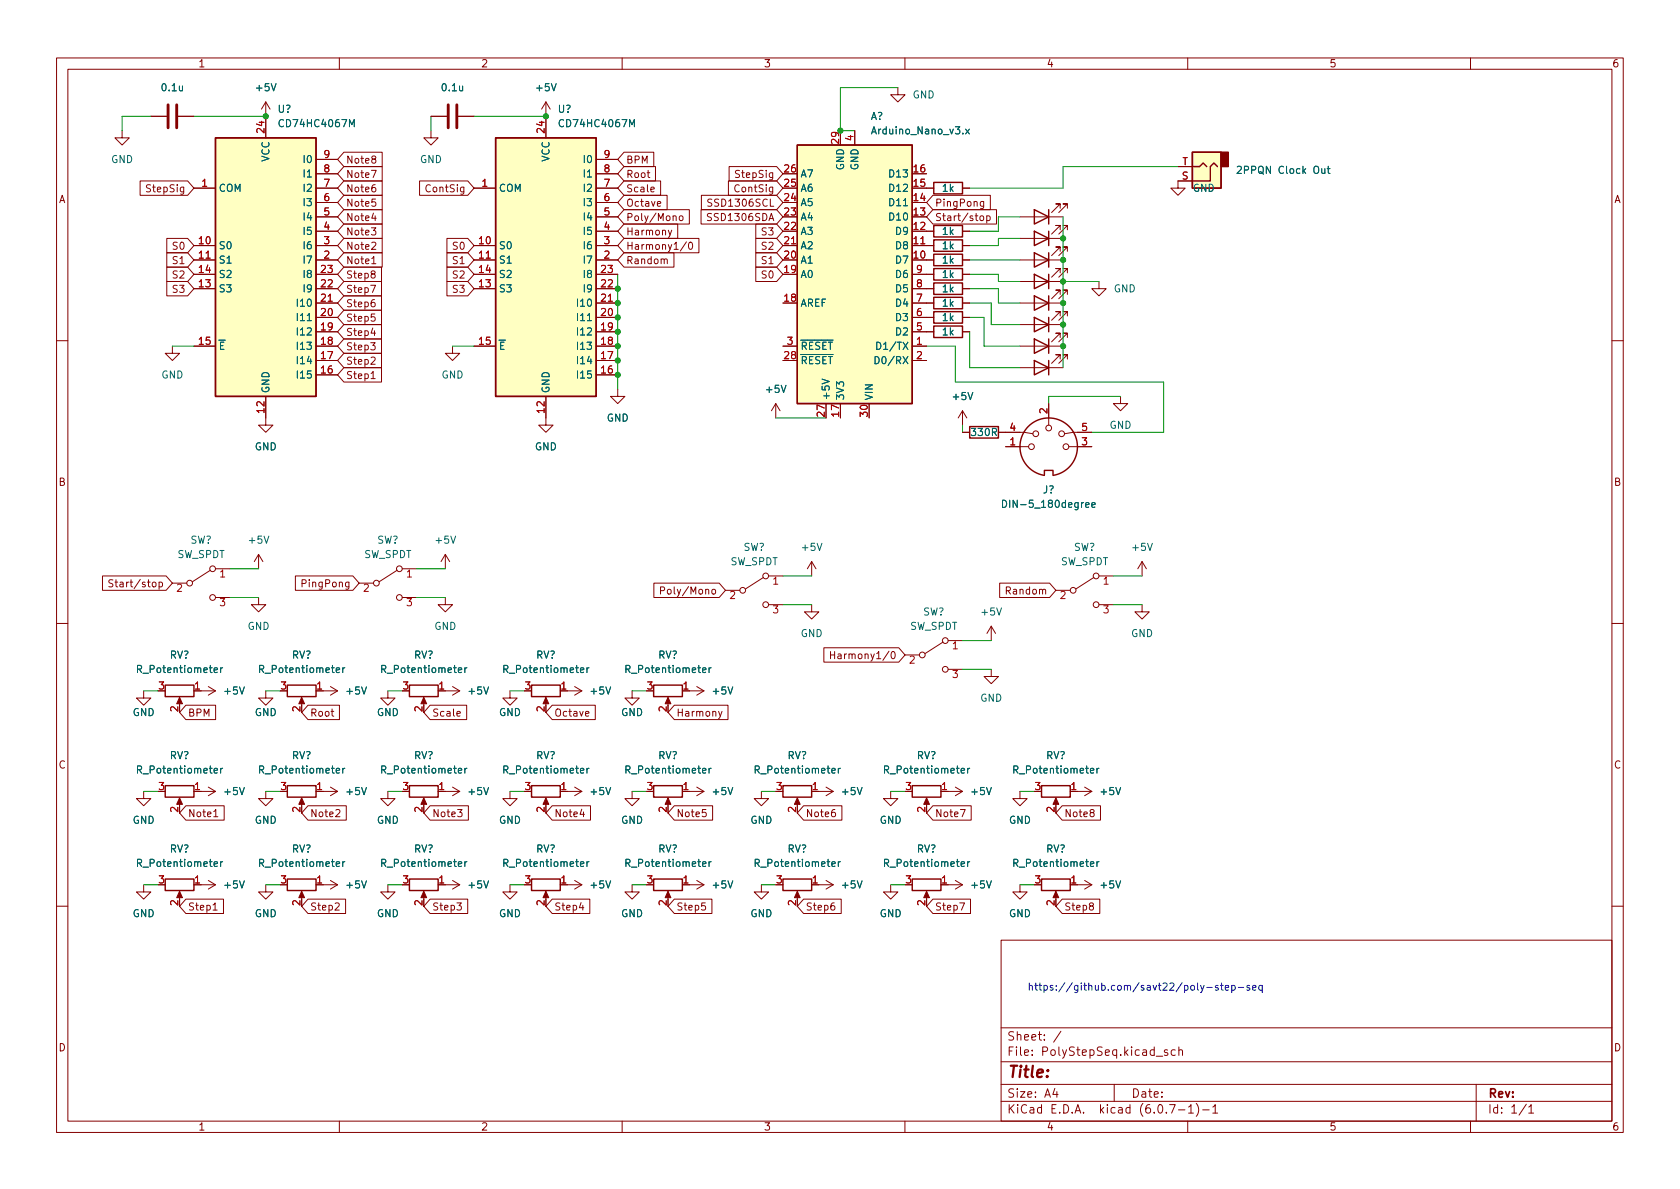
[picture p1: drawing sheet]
<svg xmlns="http://www.w3.org/2000/svg" width="297mm" height="210mm" viewBox="0 0 297 210" stroke-linecap="round" stroke-linejoin="round" font-family="sans-serif">
<g fill="none" stroke="#840000" stroke-width=".18">
<path d="M10 10.2h277v190.1h-277zM12 12.2h273v186.1h-273zM47 18l-.8 1.3M47 18v6.4M47 18l.8 1.3M60 10.2v2M96.5 18v6.4M96.5 18l-.7 1.3M96.5 18l.8 1.3M110 10.2v2M158.7 15.5v1.3h1.3l-1.3 1.2-1.2-1.2h1.2M160 10.2v2"/>
<path d="M210 10.2v2M260 10.2v2M21.6 23.1v1.3h1.3l-1.3 1.2-1.3-1.2h1.3M24.8 32h8.4l1.1 1.3-1.1 1.2h-8.4zM26.7 20.6h2.8M31.5 20.6h2.8M34.3 33.3h3.8M55.9 33.3h3.8M55.9 38.3h3.8M55.9 35.8h3.8M55.9 30.7h3.8M55.9 28.2h3.8"/>
<path d="M60.8 26.9h6.8v2.6h-6.8l-1.1-1.3zM60.8 29.5h6.8v2.5h-6.8l-1.1-1.3zM60.8 39.6h6.8v2.6h-6.8l-1.1-1.3zM60.8 32h6.8v2.5h-6.8l-1.1-1.2zM60.8 34.5h6.8v2.6h-6.8l-1.1-1.3zM60.8 37.1h6.8v2.5h-6.8l-1.1-1.3zM65.7 30.1h.8l-.5 1.3M66 28.1l-.3-.2 .1-.2 .2-.1h.3l.2 .2-.1 .2-.5 .2-.2 .2 .1 .3 .2 .2 .3-.1 .2-.2-.1-.4-.2-.1M66 37.7l-.3 .9h.8M66.3 32.7h-.3a.85 .85 0 0 0 0 1.2l.4-.1 .1-.4-.3-.3-.3 .1-.2 .2M66.4 35.2h-.6l-.1 .6 .2-.1h.4l.2 .2-.1 .5-.2 .1-.5-.1M74.2 32h8.5l1.1 1.3-1.1 1.2h-8.5z"/>
<path d="M76.2 23.1v1.3h1.3l-1.3 1.2-1.3-1.2h1.3M76.2 20.6h2.8M81 20.6h2.8M83.8 33.3h3.8M105.4 33.3h3.8M105.4 38.3h3.8M105.4 35.8h3.8M105.4 30.7h3.8M105.4 28.2h3.8M110.3 37.1h11.6v2.5h-11.6l-1.1-1.3zM110.3 34.5h7.7v2.6h-7.7l-1.1-1.3zM110.3 26.9h5.3v2.6h-5.3l-1.1-1.3z"/>
<path d="M110.3 39.6h9.5v2.6h-9.5l-1.1-1.3zM110.3 32h6.5v2.5h-6.5l-1.1-1.2zM110.3 29.5h5.6v2.5h-5.6l-1.1-1.3zM115.1 33.5l.6-.1-.1-.3h-.3l-.2 .2v.6h.5M116.2 36.1l.6-.2v-.2l-.4-.1-.2 .2 .1 .6h.5M120.2 38.2h.3l.3 .2v.4l-.3 .2h-.3l-.1-.2zM124 37.1h13.3l1.1 1.2-1.1 1.3h-13.3zM124 34.5h13.3l1.1 1.3-1.1 1.3h-13.3zM125.8 37.8l-.5-.1-.2 .2v.3l.6 .3 .1 .3-.2 .2h-.5M125.9 35.3l-.5-.1-.2 .1v.4l.5 .2 .2 .3-.3 .3-.5-.1M128.8 32h8.5l1.1 1.3-1.1 1.2h-8.5zM128.9 29.5h8.4l1.1 1.2-1.1 1.3h-8.4z"/>
<path d="M133.6 39.6h3.7l1.1 1.3-1.1 1.3h-3.7zM151.1 23.1v2.5M163.8 33.3h1.3M164.9 34.5h10.2v2.6h-10.2l-1.1-1.3zM164.9 37.1h11.3v2.5h-11.3l-1.1-1.3zM170.2 33.3h1.2M173.3 38.3l.2-.1 .4 .1v.5l-.1 .2h-.3l-.2-.1zM173.9 35.6v1.1l-.2 .2-.3-.1M173.9 35.7l-.3-.1-.3 .3 .1 .5h.5M174.5 38.2h.3l.3 .2-.1 .6h-.5M174.5 38.2v1.2M180.3 38.3h7.7"/>
<path d="M187.5 36.8v-.7h-.8h.8l-1.6 1.5M188.7 36.8v-.7h-.7h.7l-1.5 1.5M208.3 29.5h2.5M210.8 32h-2.5v1.3h1.2l-1.2 1.2-1.3-1.2h1.3M29.5 42.2h3.7l1.1 1.2-1.1 1.3h-3.7zM29.5 49.8h3.7l1.1 1.2-1.1 1.3h-3.7zM29.5 44.7h3.7l1.1 1.3-1.1 1.2h-3.7zM29.5 47.2h3.7l1.1 1.3-1.1 1.3h-3.7zM34.3 43.4h3.8M34.3 46h3.8M34.3 51h3.8M34.3 48.5h3.8"/>
<path d="M55.9 43.4h3.8M55.9 46h3.8M55.9 51h3.8M55.9 48.5h3.8M55.9 58.7h3.8M55.9 56.1h3.8M55.9 53.6h3.8M55.9 40.9h3.8M60.8 59.9h6.7v2.6h-6.7l-1.1-1.3zM60.8 44.7h6.8v2.5h-6.8l-1.1-1.2zM60.8 54.9h6.7v2.5h-6.7l-1.1-1.3zM60.8 49.8h6.7v2.5h-6.7l-1.1-1.3z"/>
<path d="M60.8 52.3h6.7v2.6h-6.7l-1.1-1.3zM60.8 47.2h6.7v2.6h-6.7l-1.1-1.3zM60.8 57.4h6.7v2.5h-6.7l-1.1-1.2zM60.8 42.2h6.8v2.5h-6.8l-1.1-1.3zM65.5 50.4h.9l-.5 1.3M65.7 40.3h.8l-.5 .5 .4 .1v.5l-.2 .2-.5-.2M65.7 42.9l.5-.1 .3 .4-.8 .9h.8M65.7 46.6h.8M65.9 48.4l-.3-.2 .1-.2 .2-.1 .3 .1 .1 .1v.2l-.6 .2-.1 .2 .1 .4 .2 .1h.2l.2-.3v-.3l-.2-.2M65.9 58l-.3 .9h.8M66.2 53h-.3a.86 .86 0 0 0 0 1.3l.4-.2v-.4l-.2-.2h-.2l-.3 .2M66.3 55.5h-.6l-.1 .6 .2-.1 .4 .1 .1 .1v.5l-.2 .1-.5-.1"/>
<path d="M79 44.7h3.7l1.1 1.3-1.1 1.2h-3.7zM79 49.8h3.7l1.1 1.2-1.1 1.3h-3.7zM79 47.2h3.7l1.1 1.3-1.1 1.3h-3.7zM79 42.2h3.7l1.1 1.2-1.1 1.3h-3.7zM83.8 43.4h3.8M83.8 46h3.8M83.8 51h3.8M83.8 48.5h3.8M105.4 43.4h3.8M105.4 46h3.8M105.4 51h3.8M105.4 48.5h3.8"/>
<path d="M105.4 58.7h3.8M105.4 56.1h3.8M105.4 53.6h3.8M105.4 40.9h3.8M110.3 44.7h8.9v2.5h-8.9l-1.1-1.2zM110.3 42.2h13.3v2.5h-13.3l-1.1-1.3zM117.4 46l.2-.2h.3l.1 .8M118.2 40.7l.3 .9M118.8 40.7l-.5 1.2-.1 .1M121.4 42.8l-1.1 1.6M121.9 42.9l.1-.1a.68 .68 0 0 1 .5 .7 .68 .68 0 0 1-.5 .6 .84 .84 0 0 1-.1-1.2zM133.6 44.7h3.7l1.1 1.3-1.1 1.2h-3.7z"/>
<path d="M133.6 42.2h3.7l1.1 1.2-1.1 1.3h-3.7zM133.6 47.2h3.7l1.1 1.3-1.1 1.3h-3.7zM138.4 43.4h2.6M161.3 43.4h3.8M161.3 51h3.8M161.3 48.5h3.8M161.3 58.7h3.8M161.3 56.1h3.8M161.3 53.6h3.8M163.8 46h1.3M163.8 40.9h1.3M170.2 43.4h1.2"/>
<path d="M170.2 46h1.2M170.2 51h1.2M170.2 48.5h1.2M170.2 58.7h1.2M170.2 56.1h1.2M170.2 53.6h1.2M170.2 40.9h1.2M180.3 46h7.7M180.3 53.6h7.7M180.3 57.4h7.7M180.3 49.8h7.7M180.3 42.2h7.7"/>
<path d="M187.5 59.7v-.8h-.8h.8l-1.6 1.5M187.5 55.9v-.8h-.8h.8l-1.6 1.5M187.5 52.1v-.8h-.8h.8l-1.6 1.5M187.5 48.3v-.8h-.8h.8l-1.6 1.5M187.5 44.4v-.7h-.8h.8l-1.6 1.5M187.5 40.6v-.7h-.8h.8l-1.6 1.5M188.7 59.7v-.8h-.7h.7l-1.5 1.5M188.7 55.9v-.8h-.7h.7l-1.5 1.5M188.7 52.1v-.8h-.7h.7l-1.5 1.5M188.7 48.3v-.8h-.7h.7l-1.5 1.5M188.7 44.4v-.7h-.7h.7l-1.5 1.5M188.7 40.6v-.7h-.7h.7l-1.5 1.5"/>
<path d="M194.3 49.8v1.2h1.3l-1.3 1.3-1.3-1.3h1.3M10 60.2h2M30.5 61.2v1.3h1.2l-1.2 1.2-1.3-1.2h1.3M34.3 61.2h3.8M47 70.1v5.1h1.3l-1.3 1.2-1.3-1.2h1.3M55.9 61.2h3.8M55.9 66.3h3.8M55.9 63.7h3.8M60.8 65h6.7v2.6h-6.7l-1.1-1.3zM60.8 62.5h6.7v2.5h-6.7l-1.1-1.3zM65.5 60.6h.8l-.4 .5 .4 .1v.6l-.2 .1-.6-.1M65.6 63.3l.5-.2 .2 .4-.8 .9h.8"/>
<path d="M65.6 67h.7M80 61.2v1.3h1.3l-1.3 1.2-1.3-1.2h1.3M83.8 61.2h3.8M96.5 70.1v5.1h1.3l-1.3 1.2-1.3-1.2h1.3M105.4 61.2h3.8M105.4 66.3h3.8M105.4 63.7h3.8M109.2 68.8v1.3h1.3l-1.3 1.3-1.3-1.3h1.3M137.2 71.4l-.8 1.2M137.2 71.4v2.5M137.2 71.4l.7 1.2M138.4 61.2h2.6"/>
<path d="M161.3 61.2h2.5M161.3 63.7h2.5M170.2 76.4h1.2M170.2 72.6l-.8 1.3M170.2 72.6v2.6M170.2 72.6l.7 1.3M176.5 76.4h4.6l1.5 .3M177.8 79h4.1M180.3 61.2h7.7M180.3 65h7.7M185.4 71.4v3.8M187.5 63.5v-.8h-.8h.8l-1.6 1.6"/>
<path d="M188.7 63.5v-.8h-.7h.7l-1.5 1.6M189 79h4M193 76.4h-3.3l-1.5 .3M198.1 70.1v1.3h1.3l-1.3 1.2-1.3-1.2h1.3M285 60.2h2M45.7 98l-.7 1.3M45.7 98v2.6M45.7 98l.8 1.3M78.7 98l-.7 1.3M78.7 98v2.6M78.7 98l.8 1.3M143.5 99.3l-.8 1.3"/>
<path d="M143.5 99.3v2.5M143.5 99.3l.8 1.3M201.9 99.3l-.7 1.3M201.9 99.3v2.5M201.9 99.3l.8 1.3M10 110.2h2M18.1 101.8h11.3l1.1 1.3-1.1 1.3h-11.3zM20 102.6l-.5-.1-.3 .3 .2 .3 .5 .2v.4l-.2 .1-.5-.1M30.5 103.1h2.5M37.2 100.8l-3.2 2.1M38.1 100.6h2.5M38.1 105.7h2.5"/>
<path d="M45.7 105.7v1.2h1.3l-1.3 1.3-1.3-1.3h1.3M52.2 101.8h10.2l1.1 1.3-1.1 1.3h-10.2zM63.5 103.1h2.5M70.2 100.8l-3.1 2.1M71.1 100.6h2.6M71.1 105.7h2.6M78.7 105.7v1.2h1.3l-1.3 1.3-1.2-1.3h1.2M115.6 103.1h11.6l1.1 1.3-1.1 1.3h-11.6zM116.8 104.4h.6l.1-.2v-.3l-.7-.1v1.3M128.3 104.4h2.5M135 102.1l-3.2 2M135.9 101.8h2.5"/>
<path d="M135.9 106.9h2.5M143.5 106.9v1.3h1.3l-1.3 1.3-1.3-1.3h1.3M145.7 114.5h13.2l1.1 1.3-1.1 1.3h-13.2zM146.8 115.8h.8M146.8 115.2v1.3M147.6 115.2v1.3M160 115.8h2.6M166.8 113.5l-3.2 2.1M167.6 113.3h2.6M167.6 118.4h2.6M175.3 118.4v1.2h1.2l-1.2 1.3-1.3-1.3h1.3M175.3 110.7l-.8 1.3"/>
<path d="M175.3 110.7v2.6M175.3 110.7l.7 1.3M176.7 103.1h8.9l1.1 1.3-1.1 1.3h-8.9zM186.7 104.4h2.5M193.4 102.1l-3.2 2M194.3 101.8h2.5M194.3 106.9h2.5M201.9 106.9v1.3h1.3l-1.3 1.3-1.2-1.3h1.2M285 110.2h2M25.4 122.2v1.2h1.3l-1.3 1.3-1.3-1.3h1.3M25.4 139.9v1.3h1.3l-1.3 1.3-1.3-1.3h1.3M31.7 123.7v1"/>
<path d="M32.9 124.7h5.2v2.5h-5.2l-1.2-1.2zM35.6 139.9h2.5M35.6 122.2h2.5M36.8 121.4l1.3 .8M36.8 139.2l1.3 .7M38.1 122.2l-1.3 .7M38.1 139.9l-1.3 .8M47 122.2v1.2h1.3l-1.3 1.3-1.3-1.3h1.3M47 139.9v1.3h1.3l-1.3 1.3-1.3-1.3h1.3M53.3 123.7v1M54.5 124.7h5.5v2.5h-5.5l-1.2-1.2zM57.1 139.9h2.6"/>
<path d="M57.1 122.2h2.6M58.4 121.4l1.3 .8M58.4 139.2l1.3 .7M59.7 122.2l-1.3 .7M59.7 139.9l-1.3 .8M68.6 122.2v1.2h1.2l-1.2 1.3-1.3-1.3h1.3M68.6 139.9v1.3h1.2l-1.2 1.3-1.3-1.3h1.3M74.9 123.7v1M76 124.7h6.5v2.5h-6.5l-1.1-1.2zM78.7 139.9h2.6M78.7 122.2h2.6M80 139.2l1.3 .7"/>
<path d="M80 121.4l1.3 .8M80.8 126.2l.6-.1-.1-.2-.3-.1-.2 .2v.6h.5M81.3 139.9l-1.3 .8M81.3 122.2l-1.3 .7M90.2 139.9v1.3h1.2l-1.2 1.3-1.3-1.3h1.3M90.2 122.2v1.2h1.2l-1.2 1.3-1.3-1.3h1.3M96.5 123.7v1M97.6 124.7h7.7v2.5h-7.7l-1.1-1.2zM100.3 139.9h2.6M100.3 122.2h2.6M101.6 121.4l1.3 .8M101.6 139.2l1.3 .7"/>
<path d="M102.9 122.2l-1.3 .7M102.9 139.9l-1.3 .8M103.5 126.2l.6-.1v-.2l-.4-.1-.2 .2 .1 .6h.5M111.8 122.2v1.2h1.2l-1.2 1.3-1.3-1.3h1.3M111.8 139.9v1.3h1.2l-1.2 1.3-1.3-1.3h1.3M118.1 123.7v1M119.2 124.7h9.5v2.5h-9.5l-1.1-1.2zM121.9 139.9h2.6M121.9 122.2h2.6M123.2 121.4l1.3 .8M123.2 139.2l1.3 .7M124.5 122.2l-1.3 .7"/>
<path d="M124.5 139.9l-1.3 .8M127.1 125.8l.3 .8M127.7 125.8l-.5 1.1-.1 .2M134.6 139.9v1.3h1.3l-1.3 1.3-1.3-1.3h1.3M144.8 139.9h2.5M146 139.2l1.3 .7M147.3 139.9l-1.3 .8M157.5 139.9v1.3h1.2l-1.2 1.3-1.3-1.3h1.3M167.6 139.9h2.6M168.9 139.2l1.3 .7M170.2 139.9l-1.3 .8M180.3 139.9v1.3h1.3l-1.3 1.3-1.2-1.3h1.2"/>
<path d="M190.5 139.9h2.5M191.8 139.2l1.2 .7M193 139.9l-1.2 .8M25.4 156.5v1.2h1.3l-1.3 1.3-1.3-1.3h1.3M31.7 141.5v1M31.7 158v1M32.9 142.5h6.7v2.5h-6.7l-1.2-1.2zM32.9 159h6.6v2.5h-6.6l-1.2-1.2zM35.6 156.5h2.5M36.8 155.7l1.3 .8M37.8 144.4h.7M38.1 156.5l-1.3 .7"/>
<path d="M47 156.5v1.2h1.3l-1.3 1.3-1.3-1.3h1.3M53.3 141.5v1M53.3 158v1M54.5 142.5h6.7v2.5h-6.7l-1.2-1.2zM54.5 159h6.6v2.5h-6.6l-1.2-1.2zM57.1 156.5h2.6M58.4 155.7l1.3 .8M59.3 159.8l.4-.1 .3 .3-.8 .9h.8M59.4 143.3l.5-.1 .2 .3-.8 .9h.8M59.7 156.5l-1.3 .7M68.6 156.5v1.2h1.2l-1.2 1.3-1.3-1.3h1.3M74.9 141.5v1"/>
<path d="M74.9 158v1M76 142.5h6.8v2.5h-6.8l-1.1-1.2zM76 159h6.7v2.5h-6.7l-1.1-1.2zM78.7 156.5h2.6M80 155.7l1.3 .8M80.8 159.7h.8l-.4 .4 .3 .2v.5l-.2 .1-.5-.1M80.9 143.2h.8l-.4 .4 .3 .2v.5l-.1 .1-.6-.1M81.3 156.5l-1.3 .7M90.2 156.5v1.2h1.2l-1.2 1.3-1.3-1.3h1.3M96.5 141.5v1M96.5 158v1M97.6 159h6.7v2.5h-6.7l-1.1-1.2z"/>
<path d="M97.6 142.5h6.8v2.5h-6.8l-1.1-1.2zM100.3 156.5h2.6M101.6 155.7l1.3 .8M102.7 159.6l-.3 .9h.8M102.9 143.1l-.3 .9h.7M102.9 156.5l-1.3 .7M111.8 156.5v1.2h1.2l-1.2 1.3-1.3-1.3h1.3M118.1 141.5v1M118.1 158v1M119.2 142.5h6.8v2.5h-6.8l-1.1-1.2zM119.2 159h6.7v2.5h-6.7l-1.1-1.2zM121.9 156.5h2.6"/>
<path d="M123.2 155.7l1.3 .8M124.5 156.5l-1.3 .7M124.7 159.7h-.6l-.1 .6 .2-.2 .4 .1 .2 .2-.1 .4-.2 .1-.5-.1M124.8 143.2h-.6v.6l.1-.2 .5 .1 .1 .2-.1 .4-.2 .1-.4-.1M134.6 156.5v1.2h1.3l-1.3 1.3-1.3-1.3h1.3M141 141.5v1M141 158v1M142.1 159h6.6v2.5h-6.6l-1.1-1.2zM142.1 142.5h6.8v2.5h-6.8l-1.1-1.2zM144.8 156.5h2.5M146 155.7l1.3 .8M147.3 156.5l-1.3 .7"/>
<path d="M147.5 159.7h-.4a.86 .86 0 0 0 0 1.2l.5-.1v-.4l-.2-.3h-.3l-.2 .3M147.6 143.2h-.3a.85 .85 0 0 0 0 1.2l.4-.1v-.4l-.2-.3-.4 .1-.1 .2M157.5 156.5v1.2h1.2l-1.2 1.3-1.3-1.3h1.3M163.8 141.5v1M163.8 158v1M164.9 159h6.7v2.5h-6.7l-1.1-1.2zM164.9 142.5h6.8v2.5h-6.8l-1.1-1.2zM167.6 156.5h2.6M168.9 155.7l1.3 .8M169.7 159.7h.8l-.5 1.2M169.8 143.2h.9l-.6 1.2M170.2 156.5l-1.3 .7"/>
<path d="M180.3 156.5v1.2h1.3l-1.3 1.3-1.2-1.3h1.2M186.7 141.5v1M186.7 158v1M187.8 142.5h6.8v2.5h-6.8l-1.1-1.2zM187.8 159h6.7v2.5h-6.7l-1.1-1.2zM190.5 156.5h2.5M191.8 155.7l1.2 .8M193 143.7l-.3-.2 .1-.2 .2-.1h.3l.2 .2-.1 .2-.5 .2-.2 .1 .1 .4 .2 .1h.2l.3-.2-.1-.4-.2-.1M193 156.5l-1.2 .7M10 160.2h2M37.7 160.9h.7M177 166.3h108v32h-108z"/>
<path d="M192.9 160.2l-.3-.2 .1-.2 .2-.1h.3l.1 .2v.2l-.6 .2-.1 .1 .1 .4 .2 .1h.2l.2-.2v-.4l-.2-.1M285 160.2h2M60 198.3v2M110 198.3v2M160 198.3v2M177 194.8h108M177 191.8h108M177 187.8h108M177 181.8h108M186.5 192.5l-.4 1h1M186.9 193v1M187.6 182.4l-1.3 1.9"/>
<path d="M197 191.8v3M204.4 186.8h1.2M206.4 185.7l-.3-.1-.2 .2v.3l.5 .1v.4h-.5M206.8 195.3h1l-.7 1.5M207.8 185.7l-.4-.1-.3 .3v.4l.1 .3h.6M208.4 196.3h1.1M208.4 185.8l.2-.2 .4 .1 .1 .9M208.4 185.1v1.5M210 198.3v2M210.1 195.8l.5-.5v1.5M210.1 196.8h.9M211.5 195.1a1.72 1.72 0 0 1 0 2.3"/>
<path d="M212.6 196.3h1.2M214.4 195.8l.5-.5v1.5M214.4 196.8h.9M260 198.3v2M261 191.8v6.5M269.9 195.3l-1.3 1.9M270.3 195.8l.4-.5v1.5M270.3 196.8h.9"/>
<circle cx="182.4" cy="79" r=".51"/>
<circle cx="183.1" cy="76.7" r=".51"/>
<circle cx="185.4" cy="75.7" r=".51"/>
<circle cx="187.7" cy="76.7" r=".51"/>
<circle cx="188.5" cy="79" r=".51"/>
<circle cx="33.5" cy="103.1" r=".51"/>
<circle cx="37.6" cy="105.7" r=".51"/>
<circle cx="37.6" cy="100.6" r=".51"/>
<circle cx="66.5" cy="103.1" r=".51"/>
<circle cx="70.6" cy="100.6" r=".51"/>
<circle cx="70.6" cy="105.7" r=".51"/>
<circle cx="131.3" cy="104.4" r=".51"/>
<circle cx="135.4" cy="101.8" r=".51"/>
<circle cx="135.4" cy="106.9" r=".51"/>
<circle cx="163.1" cy="115.8" r=".51"/>
<circle cx="167.1" cy="118.4" r=".51"/>
<circle cx="167.1" cy="113.3" r=".51"/>
<circle cx="189.7" cy="104.4" r=".51"/>
<circle cx="193.8" cy="106.9" r=".51"/>
<circle cx="193.8" cy="101.8" r=".51"/>
</g>
<g fill="#840000" stroke="#840000" stroke-width=".18">
<path d="M96.5 141.1l.5 1.1h-1z"/>
<path d="M163.8 157.6l.5 1.1h-1z"/>
<path d="M163.8 141.1l.5 1.1h-1z"/>
<path d="M96.5 157.6l.5 1.1h-1z"/>
<path d="M186.7 141.1l.5 1.1h-1z"/>
<path d="M186.7 157.6l.5 1.1h-1z"/>
<path d="M141 141.1l.5 1.1h-1z"/>
<path d="M96.5 123.3l.5 1.2h-1z"/>
<path d="M74.9 123.3l.5 1.2h-1z"/>
<path d="M74.9 141.1l.5 1.1h-1z"/>
<path d="M74.9 157.6l.5 1.1h-1z"/>
<path d="M53.3 123.3l.5 1.2h-1z"/>
<path d="M31.7 123.3l.6 1.2h-1.1z"/>
<path d="M31.7 157.6l.6 1.1h-1.1z"/>
<path d="M31.7 141.1l.6 1.1h-1.1z"/>
<path d="M53.3 157.6l.5 1.1h-1z"/>
<path d="M53.3 141.1l.5 1.1h-1z"/>
<path d="M118.1 123.3l.5 1.2h-1z"/>
<path d="M118.1 157.6l.5 1.1h-1z"/>
<path d="M141 157.6l.5 1.1h-1z"/>
<path d="M118.1 141.1l.5 1.1h-1z"/>
</g>
<g fill="none" stroke="#840000" stroke-width=".25">
<path d="M38.1 24.4h17.8v45.7h-17.8zM87.6 24.4h17.8v45.7h-17.8zM141 25.6h20.3v45.8h-20.3zM165.1 39.9h5.1v2h-5.1zM165.1 32.3h5.1v2h-5.1zM182.9 37.1l2.5 1.2-2.5 1.3zM185.4 37.1v2.5M210.8 26.9h5.1v6.4h-5.1zM210.8 29.5h1.3l.6-.7 .7 .7M215.3 29.5l-.7-.7-.6 .7v2.5h-3.2M165.1 57.7h5.1v2h-5.1zM165.1 55.1h5.1v2h-5.1z"/>
<path d="M165.1 42.4h5.1v2h-5.1zM165.1 50h5.1v2.1h-5.1zM165.1 52.6h5.1v2h-5.1zM165.1 47.5h5.1v2h-5.1zM165.1 45h5.1v2h-5.1zM182.9 59.9l2.5 1.3-2.5 1.3zM182.9 56.1l2.5 1.3-2.5 1.3zM182.9 52.3l2.5 1.3-2.5 1.3zM182.9 48.5l2.5 1.3-2.5 1.2zM182.9 44.7l2.5 1.3-2.5 1.2zM182.9 40.9l2.5 1.3-2.5 1.2zM185.4 40.9v2.5"/>
<path d="M185.4 44.7v2.5M185.4 48.5v2.5M185.4 52.3v2.6M185.4 56.1v2.6M185.4 59.9v2.6M171.4 75.4h5.1v2.1h-5.1zM182.9 63.7l2.5 1.3-2.5 1.3zM185.4 63.7v2.6M184.7 84.1a5.1 5.1 0 0 1-3.6-7.9 5.1 5.1 0 0 1 8.6 0 5.1 5.1 0 0 1-3.5 7.9M184.7 83.9v-.7h1.5v.7M29.2 121.2h5.1v2h-5.1zM29.2 138.9h5.1v2.1h-5.1z"/>
<path d="M50.8 121.2h5.1v2h-5.1zM50.8 138.9h5.1v2.1h-5.1zM72.4 121.2h5.1v2h-5.1zM72.4 138.9h5.1v2.1h-5.1zM94 138.9h5.1v2.1h-5.1zM94 121.2h5.1v2h-5.1zM115.6 121.2h5v2h-5zM115.6 138.9h5v2.1h-5zM138.4 138.9h5.1v2.1h-5.1zM161.3 138.9h5.1v2.1h-5.1zM184.1 138.9h5.1v2.1h-5.1zM29.2 155.4h5.1v2.1h-5.1z"/>
<path d="M50.8 155.4h5.1v2.1h-5.1zM72.4 155.4h5.1v2.1h-5.1zM94 155.4h5.1v2.1h-5.1zM115.6 155.4h5v2.1h-5zM138.4 155.4h5.1v2.1h-5.1zM161.3 155.4h5.1v2.1h-5.1zM184.1 155.4h5.1v2.1h-5.1z"/>
</g>
<g fill="none" stroke="#006464" stroke-width=".18">
<path d="M170.7 22.8l.7 .9M171.4 22.8l-.7 .9M218.8 29.5l.4-.1 .3 .4-.8 .9h.8M234.7 29.8h.5M234.8 29.4v1.1l.4 .2M145.4 67l1.2 .5-1.2 .4M154.7 63.1a.64 .64 0 0 1 .8 .6 .64 .64 0 0 1-.8 .6zM155 60.5a.64 .64 0 0 1 .8 .6 .64 .64 0 0 1-.8 .7zM177.3 88.5a.64 .64 0 0 1 .7 .6 .64 .64 0 0 1-.7 .6zM193 89.3l.6-.1v-.3h-.4l-.2 .2 .1 .6h.5M39 118.1v.8M39.4 118.1l-.4 .2"/>
<path d="M60.6 118.1v.8M61 118.1l-.4 .2M82.2 118.1v.8M82.5 118.1l-.3 .2M103.8 118.1v.8M104.1 118.1l-.3 .2M125.4 118.1v.8M125.7 118.1l-.3 .2M39 135.9v.8M39.4 135.9l-.4 .2M60.6 135.9v.8M61 135.9l-.4 .2"/>
<path d="M82.2 135.9v.8M82.5 135.9l-.3 .2M103.8 135.9v.8M104.1 135.9l-.3 .2M125.4 135.9v.8M125.7 135.9l-.3 .2M148.2 135.9v.8M148.6 135.9l-.4 .2M171.1 135.9v.8M171.4 135.9l-.3 .2M193.9 135.9v.8M194.3 135.9l-.4 .2"/>
<path d="M39 152.4v.8M39.4 152.4l-.4 .2M60.6 152.4v.8M61 152.4l-.4 .2M82.2 152.4v.8M82.5 152.4l-.3 .2M103.8 152.4v.8M104.1 152.4l-.3 .2M125.4 152.4v.8M125.7 152.4l-.3 .2M148.2 152.4v.8M148.6 152.4l-.4 .2"/>
<path d="M171.1 152.4v.8M171.4 152.4l-.3 .2M193.9 152.4v.8M194.3 152.4l-.4 .2"/>
</g>
<g fill="#ffffc2" stroke="#ffffc2" stroke-width=".18">
<path d="M87.6 24.4h17.8v45.7h-17.8z"/>
<path d="M210.8 26.9h5.1v6.4h-5.1z"/>
<path d="M38.1 24.4h17.8v45.7h-17.8z"/>
<path d="M141 25.6h20.3v45.8h-20.3z"/>
</g>
<path d="M29.7 18.5v4.1M31.2 18.5v4.1M79.2 18.5v4.1M80.8 18.5v4.1" fill="none" stroke="#840000" stroke-width=".51"/>
<path d="M215.9 26.9h1.3v2.6h-1.3z" fill="#840000" stroke="#840000" stroke-width=".25"/>
<g fill="none" stroke="#0000c2" stroke-width=".18">
<path d="M212.9 174.3l-.4 1.1-.2 .1M213.4 174.6h.9M215.4 174.3h-.3l-.2 .1v.2l.5 .1v.3h-.5M215.8 174.3h.5M216 173.8v1.1l.3 .2M216.6 174.7l.6-.1v-.3h-.4l-.2 .1 .1 .6h.5M217.8 174.3h.4l.2 .2-.1 .5h-.5M217.8 174.3v1.2M218.9 174.6h1M220.9 174.3h-.3l-.1 .1v.2l.4 .1v.3h-.4M221.5 174.7l.6-.1-.1-.3h-.3l-.2 .1v.6h.5M223.2 174.3h-.4l-.2 .2 .1 .5h.5"/>
<path d="M223.2 174.3v1.2"/>
</g>
<g fill="none" stroke="#009600" stroke-width=".18">
<path d="M158.7 15.5h-10.1v7.6h2.5M26.7 20.6h-5.1v2.5M34.3 20.6h12.7M76.2 20.6v2.5M83.8 20.6h12.7M180.3 38.3h-3.8v2.6h-5.1M188 38.3v26.7M208.3 29.5h-20.3v3.8h-16.6M109.2 48.5v20.3M171.4 58.7v6.3h8.9M171.4 56.1h2.6v5.1h6.3M171.4 53.6h3.9v3.8h5"/>
<path d="M171.4 51h5.1v2.6h3.8M171.4 48.5h5.1v1.3h3.8M171.4 46h8.9M180.3 42.2h-3.8v1.2h-5.1M188 49.8h6.3M30.5 61.2h3.8M80 61.2h3.8M137.2 73.9h8.8M163.8 61.2h5.1v6.4h36.8v8.8h-12.7M170.2 75.2v1.2M198.1 70.1h-12.7v1.3M40.6 105.7h5.1"/>
<path d="M40.6 100.6h5.1M73.7 105.7h5M73.7 100.6h5M138.4 106.9h5.1M138.4 101.8h5.1M170.2 113.3h5.1M170.2 118.4h5.1M196.8 106.9h5.1M196.8 101.8h5.1M25.4 122.2h2.5M25.4 139.9h2.5M47 122.2h2.5"/>
<path d="M47 139.9h2.5M68.6 122.2h2.5M68.6 139.9h2.5M90.2 122.2h2.5M90.2 139.9h2.5M111.8 122.2h2.5M111.8 139.9h2.5M134.6 139.9h2.6M157.5 139.9h2.5M180.3 139.9h2.6M25.4 156.5h2.5M47 156.5h2.5"/>
<path d="M68.6 156.5h2.5M90.2 156.5h2.5M111.8 156.5h2.5M134.6 156.5h2.6M157.5 156.5h2.5M180.3 156.5h2.6"/>
</g>
<g fill="#009600" stroke="#009600" stroke-width=".18">
<circle cx="188" cy="42.2" r=".46"/>
<circle cx="188" cy="61.2" r=".46"/>
<circle cx="188" cy="57.4" r=".46"/>
<circle cx="188" cy="53.6" r=".46"/>
<circle cx="188" cy="46" r=".46"/>
<circle cx="188" cy="49.8" r=".46"/>
<circle cx="148.6" cy="23.1" r=".46"/>
<circle cx="47" cy="20.6" r=".46"/>
<circle cx="109.2" cy="53.6" r=".46"/>
<circle cx="109.2" cy="56.1" r=".46"/>
<circle cx="109.2" cy="51" r=".46"/>
<circle cx="96.5" cy="20.6" r=".46"/>
<circle cx="109.2" cy="63.7" r=".46"/>
<circle cx="109.2" cy="66.3" r=".46"/>
<circle cx="109.2" cy="58.7" r=".46"/>
<circle cx="109.2" cy="61.2" r=".46"/>
</g>
<text font-size="2.8" fill="#840000" x="178" y="190.6">Title:</text>
<g font-size="2.1" fill="#840000">
<text x="178" y="184">Sheet: /</text>
<text x="178" y="186.7">File: PolyStepSeq.kicad_sch</text>
<text x="178" y="196.9">KiCad E.D.A. kicad (6.0.7-1)-1</text>
<text x="178" y="194.1">Size: A4</text>
<text x="200" y="194.1">Date:</text>
<text x="263" y="194.1">Rev:</text>
<text x="263" y="196.9">Id: 1/1</text>
</g>
<g font-size="1.8" fill="#840000">
<text x="35" y="11.9">1</text>
<text x="85" y="11.9">2</text>
<text x="135" y="11.9">3</text>
<text x="185" y="11.9">4</text>
<text x="235" y="11.9">5</text>
<text x="285" y="11.9">6</text>
<text x="61.1" y="28.9">Note8</text>
<text x="110.6" y="28.9">BPM</text>
<text x="10.3" y="35.9">A</text>
<text x="26.3" y="34">StepSig</text>
<text x="61.1" y="31.5">Note7</text>
<text x="61.1" y="34">Note6</text>
<text x="75.6" y="34">ContSig</text>
<text x="110.6" y="34">Scale</text>
<text x="110.6" y="31.5">Root</text>
<text x="130.2" y="34">ContSig</text>
<text x="130.4" y="31.5">StepSig</text>
<text x="285.3" y="35.9">A</text>
<text x="61.1" y="41.6">Note3</text>
<text x="61.1" y="36.5">Note5</text>
<text x="61.1" y="39.1">Note4</text>
<text x="110.6" y="39.1">Poly/Mono</text>
<text x="110.6" y="36.5">Octave</text>
<text x="110.6" y="41.6">Harmony</text>
<text x="125.7" y="39.1">SSD1306SDA</text>
<text x="125.9" y="36.5">SSD1306SCL</text>
<text x="134.8" y="41.6">S3</text>
<text x="165.3" y="36.5">PingPong</text>
<text x="165.3" y="39.1">Start/stop</text>
<text x="30.7" y="44.2">S0</text>
<text x="30.7" y="46.7">S1</text>
<text x="61.1" y="46.7">Note1</text>
<text x="61.1" y="44.2">Note2</text>
<text x="80.2" y="46.7">S1</text>
<text x="80.2" y="44.2">S0</text>
<text x="110.6" y="46.7">Random</text>
<text x="110.6" y="44.2">Harmony1/0</text>
<text x="134.8" y="46.7">S1</text>
<text x="134.8" y="44.2">S2</text>
<text x="30.7" y="51.8">S3</text>
<text x="30.7" y="49.2">S2</text>
<text x="61.1" y="51.8">Step7</text>
<text x="61.1" y="49.2">Step8</text>
<text x="80.2" y="51.8">S3</text>
<text x="80.2" y="49.2">S2</text>
<text x="134.8" y="49.2">S0</text>
<text x="61.1" y="56.9">Step5</text>
<text x="61.1" y="54.3">Step6</text>
<text x="61.1" y="59.4">Step4</text>
<text x="61.1" y="61.9">Step3</text>
<text x="61.1" y="64.5">Step2</text>
<text x="61.1" y="67">Step1</text>
<text x="10.3" y="85.9">B</text>
<text x="285.3" y="85.9">B</text>
<text x="20.8" y="103.8">Start/stop</text>
<text x="53.8" y="103.8">PingPong</text>
<text x="117.9" y="105.1">Poly/Mono</text>
<text x="178.2" y="105.1">Random</text>
<text x="148.5" y="116.5">Harmony1/0</text>
<text x="33.2" y="126.7">BPM</text>
<text x="54.8" y="126.7">Root</text>
<text x="76.4" y="126.7">Scale</text>
<text x="97.9" y="126.7">Octave</text>
<text x="119.5" y="126.7">Harmony</text>
<text x="10.3" y="135.9">C</text>
<text x="285.3" y="135.9">C</text>
<text x="33.2" y="144.5">Note1</text>
<text x="54.8" y="144.5">Note2</text>
<text x="76.4" y="144.5">Note3</text>
<text x="97.9" y="144.5">Note4</text>
<text x="119.5" y="144.5">Note5</text>
<text x="142.4" y="144.5">Note6</text>
<text x="165.3" y="144.5">Note7</text>
<text x="188.1" y="144.5">Note8</text>
<text x="33.2" y="161">Step1</text>
<text x="54.8" y="161">Step2</text>
<text x="76.4" y="161">Step3</text>
<text x="97.9" y="161">Step4</text>
<text x="119.5" y="161">Step5</text>
<text x="142.4" y="161">Step6</text>
<text x="165.3" y="161">Step7</text>
<text x="188.1" y="161">Step8</text>
<text x="10.3" y="185.9">D</text>
<text x="285.3" y="185.9">D</text>
<text x="35" y="199.9">1</text>
<text x="85" y="199.9">2</text>
<text x="135" y="199.9">3</text>
<text x="185" y="199.9">4</text>
<text x="235" y="199.9">5</text>
<text x="285" y="199.9">6</text>
</g>
<g font-size="1.8" fill="#006464">
<text x="28.7" y="16.1">0.1u</text>
<text x="45.4" y="16.1">+5V</text>
<text x="78.2" y="16.1">0.1u</text>
<text x="94.9" y="16.1">+5V</text>
<text x="161.3" y="17.4">GND</text>
<text x="49.1" y="19.9">U?</text>
<text x="49.8" y="22.5">CD74HC4067M</text>
<text x="98.6" y="19.9">U?</text>
<text x="99.3" y="22.5">CD74HC4067M</text>
<text x="153.9" y="21.2">A?</text>
<text x="154.5" y="23.7">Arduino_Nano_v3.x</text>
<text x="19.6" y="28.8">GND</text>
<text x="47.6" y="28.6" transform="rotate(-90 47.6 28.6)">VCC</text>
<text x="53.9" y="28.8">I0</text>
<text x="74.2" y="28.8">GND</text>
<text x="97.2" y="28.6" transform="rotate(-90 97.2 28.6)">VCC</text>
<text x="103.4" y="28.8">I0</text>
<text x="38.6" y="33.9">COM</text>
<text x="53.9" y="33.9">I2</text>
<text x="53.9" y="31.4">I1</text>
<text x="88.1" y="33.9">COM</text>
<text x="103.4" y="33.9">I2</text>
<text x="103.4" y="31.4">I1</text>
<text x="141.5" y="33.9">A6</text>
<text x="141.5" y="31.4">A7</text>
<text x="149.2" y="30.1" transform="rotate(-90 149.2 30.1)">GND</text>
<text x="151.8" y="30.1" transform="rotate(-90 151.8 30.1)">GND</text>
<text x="157.5" y="33.9">D12</text>
<text x="157.5" y="31.4">D13</text>
<text x="166.7" y="33.9">1k</text>
<text x="210.9" y="33.9">GND</text>
<text x="219.5" y="30.7">2PPQN Clock Out</text>
<text x="53.9" y="41.5">I5</text>
<text x="53.9" y="39">I4</text>
<text x="53.9" y="36.4">I3</text>
<text x="103.4" y="41.5">I5</text>
<text x="103.4" y="39">I4</text>
<text x="103.4" y="36.4">I3</text>
<text x="141.5" y="41.5">A3</text>
<text x="141.5" y="39">A4</text>
<text x="141.5" y="36.4">A5</text>
<text x="157.5" y="39">D10</text>
<text x="157.5" y="36.4">D11</text>
<text x="158.5" y="41.5">D9</text>
<text x="166.7" y="41.5">1k</text>
<text x="38.6" y="44.1">S0</text>
<text x="38.6" y="46.6">S1</text>
<text x="53.9" y="46.6">I7</text>
<text x="53.9" y="44.1">I6</text>
<text x="88.1" y="44.1">S0</text>
<text x="88.1" y="46.6">S1</text>
<text x="103.4" y="46.6">I7</text>
<text x="103.4" y="44.1">I6</text>
<text x="141.5" y="46.6">A1</text>
<text x="141.5" y="44.1">A2</text>
<text x="158.5" y="46.6">D7</text>
<text x="158.5" y="44.1">D8</text>
<text x="166.7" y="44.1">1k</text>
<text x="166.7" y="46.6">1k</text>
<text x="38.6" y="51.7">S3</text>
<text x="38.6" y="49.1">S2</text>
<text x="53.9" y="51.7">I9</text>
<text x="53.9" y="49.1">I8</text>
<text x="88.1" y="51.7">S3</text>
<text x="88.1" y="49.1">S2</text>
<text x="103.4" y="51.7">I9</text>
<text x="103.4" y="49.1">I8</text>
<text x="141.5" y="49.1">A0</text>
<text x="158.5" y="51.7">D5</text>
<text x="158.5" y="49.1">D6</text>
<text x="166.7" y="51.7">1k</text>
<text x="166.7" y="49.1">1k</text>
<text x="196.9" y="51.7">GND</text>
<text x="52.9" y="59.3">I12</text>
<text x="52.9" y="56.8">I11</text>
<text x="52.9" y="54.2">I10</text>
<text x="102.4" y="59.3">I12</text>
<text x="102.4" y="56.8">I11</text>
<text x="102.4" y="54.2">I10</text>
<text x="141.5" y="54.2">AREF</text>
<text x="158.5" y="59.3">D2</text>
<text x="158.5" y="56.8">D3</text>
<text x="158.5" y="54.2">D4</text>
<text x="166.7" y="59.3">1k</text>
<text x="166.7" y="56.8">1k</text>
<text x="166.7" y="54.2">1k</text>
<text x="38.6" y="61.8">~{E}</text>
<text x="52.9" y="64.4">I14</text>
<text x="52.9" y="61.8">I13</text>
<text x="88.1" y="61.8">~{E}</text>
<text x="102.4" y="64.4">I14</text>
<text x="102.4" y="61.8">I13</text>
<text x="141.5" y="64.4">~{RESET}</text>
<text x="141.5" y="61.8">~{RESET}</text>
<text x="155.6" y="64.4">D0/RX</text>
<text x="155.8" y="61.8">D1/TX</text>
<text x="28.5" y="66.9">GND</text>
<text x="47.6" y="69.6" transform="rotate(-90 47.6 69.6)">GND</text>
<text x="52.9" y="66.9">I15</text>
<text x="78" y="66.9">GND</text>
<text x="97.2" y="69.6" transform="rotate(-90 97.2 69.6)">GND</text>
<text x="102.4" y="66.9">I15</text>
<text x="135.6" y="69.5">+5V</text>
<text x="146.7" y="70.9" transform="rotate(-90 146.7 70.9)">+5V</text>
<text x="149.2" y="70.9" transform="rotate(-90 149.2 70.9)">3V3</text>
<text x="154.3" y="70.9" transform="rotate(-90 154.3 70.9)">VIN</text>
<text x="168.6" y="70.7">+5V</text>
<text x="107.3" y="74.5">GND</text>
<text x="171.9" y="77.1">330R</text>
<text x="196.2" y="75.8">GND</text>
<text x="45" y="79.6">GND</text>
<text x="94.6" y="79.6">GND</text>
<text x="178.2" y="89.8">DIN-5_180degree</text>
<text x="184.4" y="87.2">J?</text>
<text x="31.3" y="98.7">SW_SPDT</text>
<text x="33.6" y="96.1">SW?</text>
<text x="44.1" y="96.1">+5V</text>
<text x="64.3" y="98.7">SW_SPDT</text>
<text x="66.6" y="96.1">SW?</text>
<text x="77.1" y="96.1">+5V</text>
<text x="129.1" y="99.9">SW_SPDT</text>
<text x="131.4" y="97.4">SW?</text>
<text x="141.9" y="97.4">+5V</text>
<text x="187.5" y="99.9">SW_SPDT</text>
<text x="189.8" y="97.4">SW?</text>
<text x="200.3" y="97.4">+5V</text>
<text x="43.8" y="111.4">GND</text>
<text x="76.8" y="111.4">GND</text>
<text x="141.5" y="112.6">GND</text>
<text x="160.8" y="111.4">SW_SPDT</text>
<text x="163.1" y="108.8">SW?</text>
<text x="173.7" y="108.8">+5V</text>
<text x="200" y="112.6">GND</text>
<text x="24.7" y="119">R_Potentiometer</text>
<text x="30" y="116.5">RV?</text>
<text x="46.3" y="119">R_Potentiometer</text>
<text x="51.6" y="116.5">RV?</text>
<text x="67.9" y="119">R_Potentiometer</text>
<text x="73.2" y="116.5">RV?</text>
<text x="89.4" y="119">R_Potentiometer</text>
<text x="94.8" y="116.5">RV?</text>
<text x="111" y="119">R_Potentiometer</text>
<text x="116.3" y="116.5">RV?</text>
<text x="39.8" y="122.8">+5V</text>
<text x="61.4" y="122.8">+5V</text>
<text x="83" y="122.8">+5V</text>
<text x="104.6" y="122.8">+5V</text>
<text x="126.1" y="122.8">+5V</text>
<text x="173.3" y="124.1">GND</text>
<text x="23.4" y="126.6">GND</text>
<text x="45" y="126.6">GND</text>
<text x="66.6" y="126.6">GND</text>
<text x="88.2" y="126.6">GND</text>
<text x="109.8" y="126.6">GND</text>
<text x="24.7" y="136.8">R_Potentiometer</text>
<text x="30" y="134.2">RV?</text>
<text x="46.3" y="136.8">R_Potentiometer</text>
<text x="51.6" y="134.2">RV?</text>
<text x="67.9" y="136.8">R_Potentiometer</text>
<text x="73.2" y="134.2">RV?</text>
<text x="89.4" y="136.8">R_Potentiometer</text>
<text x="94.8" y="134.2">RV?</text>
<text x="111" y="136.8">R_Potentiometer</text>
<text x="116.3" y="134.2">RV?</text>
<text x="133.9" y="136.8">R_Potentiometer</text>
<text x="139.2" y="134.2">RV?</text>
<text x="156.8" y="136.8">R_Potentiometer</text>
<text x="162.1" y="134.2">RV?</text>
<text x="179.6" y="136.8">R_Potentiometer</text>
<text x="184.9" y="134.2">RV?</text>
<text x="39.8" y="140.6">+5V</text>
<text x="61.4" y="140.6">+5V</text>
<text x="83" y="140.6">+5V</text>
<text x="104.6" y="140.6">+5V</text>
<text x="126.1" y="140.6">+5V</text>
<text x="149" y="140.6">+5V</text>
<text x="171.9" y="140.6">+5V</text>
<text x="194.7" y="140.6">+5V</text>
<text x="23.4" y="145.7">GND</text>
<text x="45" y="145.7">GND</text>
<text x="66.6" y="145.7">GND</text>
<text x="88.2" y="145.7">GND</text>
<text x="109.8" y="145.7">GND</text>
<text x="132.7" y="145.7">GND</text>
<text x="155.5" y="145.7">GND</text>
<text x="178.4" y="145.7">GND</text>
<text x="24.7" y="153.3">R_Potentiometer</text>
<text x="30" y="150.7">RV?</text>
<text x="46.3" y="153.3">R_Potentiometer</text>
<text x="51.6" y="150.7">RV?</text>
<text x="67.9" y="153.3">R_Potentiometer</text>
<text x="73.2" y="150.7">RV?</text>
<text x="89.4" y="153.3">R_Potentiometer</text>
<text x="94.8" y="150.7">RV?</text>
<text x="111" y="153.3">R_Potentiometer</text>
<text x="116.3" y="150.7">RV?</text>
<text x="133.9" y="153.3">R_Potentiometer</text>
<text x="139.2" y="150.7">RV?</text>
<text x="156.8" y="153.3">R_Potentiometer</text>
<text x="162.1" y="150.7">RV?</text>
<text x="179.6" y="153.3">R_Potentiometer</text>
<text x="184.9" y="150.7">RV?</text>
<text x="39.8" y="157.1">+5V</text>
<text x="61.4" y="157.1">+5V</text>
<text x="83" y="157.1">+5V</text>
<text x="104.6" y="157.1">+5V</text>
<text x="126.1" y="157.1">+5V</text>
<text x="149" y="157.1">+5V</text>
<text x="171.9" y="157.1">+5V</text>
<text x="194.7" y="157.1">+5V</text>
<text x="23.4" y="162.2">GND</text>
<text x="45" y="162.2">GND</text>
<text x="66.6" y="162.2">GND</text>
<text x="88.2" y="162.2">GND</text>
<text x="109.8" y="162.2">GND</text>
<text x="132.7" y="162.2">GND</text>
<text x="155.5" y="162.2">GND</text>
<text x="178.4" y="162.2">GND</text>
</g>
<g font-size="1.8" fill="#a90000">
<text x="46.7" y="23.5" transform="rotate(-90 46.7 23.5)">24</text>
<text x="96.3" y="23.5" transform="rotate(-90 96.3 23.5)">24</text>
<text x="57.3" y="27.9">9</text>
<text x="106.8" y="27.9">9</text>
<text x="148.3" y="25.4" transform="rotate(-90 148.3 25.4)">29</text>
<text x="150.9" y="24.9" transform="rotate(-90 150.9 24.9)">4</text>
<text x="209" y="29.2">T</text>
<text x="35.7" y="33">1</text>
<text x="57.3" y="35.6">6</text>
<text x="57.3" y="33">7</text>
<text x="57.3" y="30.5">8</text>
<text x="85.2" y="33">1</text>
<text x="106.8" y="35.6">6</text>
<text x="106.8" y="33">7</text>
<text x="106.8" y="30.5">8</text>
<text x="138.7" y="35.6">24</text>
<text x="138.7" y="33">25</text>
<text x="138.7" y="30.5">26</text>
<text x="161.6" y="35.6">14</text>
<text x="161.6" y="33">15</text>
<text x="161.6" y="30.5">16</text>
<text x="209" y="31.7">S</text>
<text x="57.3" y="40.6">4</text>
<text x="57.3" y="38.1">5</text>
<text x="106.8" y="40.6">4</text>
<text x="106.8" y="38.1">5</text>
<text x="138.7" y="40.6">22</text>
<text x="138.7" y="38.1">23</text>
<text x="161.6" y="40.6">12</text>
<text x="161.6" y="38.1">13</text>
<text x="35.2" y="43.2">10</text>
<text x="35.2" y="45.7">11</text>
<text x="57.3" y="45.7">2</text>
<text x="57.3" y="43.2">3</text>
<text x="84.7" y="43.2">10</text>
<text x="84.7" y="45.7">11</text>
<text x="106.8" y="45.7">2</text>
<text x="106.8" y="43.2">3</text>
<text x="138.7" y="45.7">20</text>
<text x="138.7" y="43.2">21</text>
<text x="161.6" y="45.7">10</text>
<text x="161.6" y="43.2">11</text>
<text x="35.2" y="50.8">13</text>
<text x="35.2" y="48.3">14</text>
<text x="56.8" y="53.3">21</text>
<text x="56.8" y="50.8">22</text>
<text x="56.8" y="48.3">23</text>
<text x="84.7" y="50.8">13</text>
<text x="84.7" y="48.3">14</text>
<text x="106.3" y="53.3">21</text>
<text x="106.3" y="50.8">22</text>
<text x="106.3" y="48.3">23</text>
<text x="138.7" y="53.3">18</text>
<text x="138.7" y="48.3">19</text>
<text x="162.1" y="53.3">7</text>
<text x="162.1" y="50.8">8</text>
<text x="162.1" y="48.3">9</text>
<text x="56.8" y="58.4">19</text>
<text x="56.8" y="55.9">20</text>
<text x="106.3" y="58.4">19</text>
<text x="106.3" y="55.9">20</text>
<text x="162.1" y="58.4">5</text>
<text x="162.1" y="55.9">6</text>
<text x="35.2" y="61">15</text>
<text x="56.8" y="63.5">17</text>
<text x="56.8" y="61">18</text>
<text x="84.7" y="61">15</text>
<text x="106.3" y="63.5">17</text>
<text x="106.3" y="61">18</text>
<text x="138.7" y="63.5">28</text>
<text x="139.2" y="61">3</text>
<text x="162.1" y="61">1</text>
<text x="162.1" y="63.5">2</text>
<text x="56.8" y="66">16</text>
<text x="106.3" y="66">16</text>
<text x="46.7" y="73" transform="rotate(-90 46.7 73)">12</text>
<text x="96.3" y="73" transform="rotate(-90 96.3 73)">12</text>
<text x="145.8" y="73.6" transform="rotate(-90 145.8 73.6)">27</text>
<text x="148.3" y="73.6" transform="rotate(-90 148.3 73.6)">17</text>
<text x="153.4" y="73.6" transform="rotate(-90 153.4 73.6)">30</text>
<text x="178.6" y="76.2">4</text>
<text x="185.2" y="73.1" transform="rotate(-90 185.2 73.1)">2</text>
<text x="191.3" y="76.2">5</text>
<text x="178.6" y="78.7">1</text>
<text x="191.3" y="78.7">3</text>
<text x="31.3" y="104.6">2</text>
<text x="38.9" y="102.1">1</text>
<text x="38.9" y="107.2">3</text>
<text x="64.3" y="104.6">2</text>
<text x="71.9" y="102.1">1</text>
<text x="71.9" y="107.2">3</text>
<text x="129" y="105.9">2</text>
<text x="136.7" y="103.4">1</text>
<text x="187.5" y="105.9">2</text>
<text x="195.1" y="103.4">1</text>
<text x="136.7" y="108.5">3</text>
<text x="195.1" y="108.5">3</text>
<text x="160.8" y="117.3">2</text>
<text x="168.4" y="114.8">1</text>
<text x="168.4" y="119.9">3</text>
<text x="28.1" y="121.9">3</text>
<text x="31.5" y="125.8" transform="rotate(-90 31.5 125.8)">2</text>
<text x="34.4" y="121.9">1</text>
<text x="49.7" y="121.9">3</text>
<text x="53.1" y="125.8" transform="rotate(-90 53.1 125.8)">2</text>
<text x="56" y="121.9">1</text>
<text x="71.3" y="121.9">3</text>
<text x="74.7" y="125.8" transform="rotate(-90 74.7 125.8)">2</text>
<text x="77.6" y="121.9">1</text>
<text x="92.9" y="121.9">3</text>
<text x="96.3" y="125.8" transform="rotate(-90 96.3 125.8)">2</text>
<text x="99.2" y="121.9">1</text>
<text x="114.4" y="121.9">3</text>
<text x="117.9" y="125.8" transform="rotate(-90 117.9 125.8)">2</text>
<text x="120.8" y="121.9">1</text>
<text x="28.1" y="139.7">3</text>
<text x="31.5" y="143.6" transform="rotate(-90 31.5 143.6)">2</text>
<text x="34.4" y="139.7">1</text>
<text x="49.7" y="139.7">3</text>
<text x="53.1" y="143.6" transform="rotate(-90 53.1 143.6)">2</text>
<text x="56" y="139.7">1</text>
<text x="71.3" y="139.7">3</text>
<text x="74.7" y="143.6" transform="rotate(-90 74.7 143.6)">2</text>
<text x="77.6" y="139.7">1</text>
<text x="92.9" y="139.7">3</text>
<text x="96.3" y="143.6" transform="rotate(-90 96.3 143.6)">2</text>
<text x="99.2" y="139.7">1</text>
<text x="114.4" y="139.7">3</text>
<text x="117.9" y="143.6" transform="rotate(-90 117.9 143.6)">2</text>
<text x="120.8" y="139.7">1</text>
<text x="137.3" y="139.7">3</text>
<text x="140.7" y="143.6" transform="rotate(-90 140.7 143.6)">2</text>
<text x="143.7" y="139.7">1</text>
<text x="160.2" y="139.7">3</text>
<text x="163.6" y="143.6" transform="rotate(-90 163.6 143.6)">2</text>
<text x="166.5" y="139.7">1</text>
<text x="183" y="139.7">3</text>
<text x="186.4" y="143.6" transform="rotate(-90 186.4 143.6)">2</text>
<text x="189.4" y="139.7">1</text>
<text x="28.1" y="156.2">3</text>
<text x="31.5" y="160.1" transform="rotate(-90 31.5 160.1)">2</text>
<text x="34.4" y="156.2">1</text>
<text x="49.7" y="156.2">3</text>
<text x="53.1" y="160.1" transform="rotate(-90 53.1 160.1)">2</text>
<text x="56" y="156.2">1</text>
<text x="71.3" y="156.2">3</text>
<text x="74.7" y="160.1" transform="rotate(-90 74.7 160.1)">2</text>
<text x="77.6" y="156.2">1</text>
<text x="92.9" y="156.2">3</text>
<text x="96.3" y="160.1" transform="rotate(-90 96.3 160.1)">2</text>
<text x="99.2" y="156.2">1</text>
<text x="114.4" y="156.2">3</text>
<text x="117.9" y="160.1" transform="rotate(-90 117.9 160.1)">2</text>
<text x="120.8" y="156.2">1</text>
<text x="137.3" y="156.2">3</text>
<text x="140.7" y="160.1" transform="rotate(-90 140.7 160.1)">2</text>
<text x="143.7" y="156.2">1</text>
<text x="160.2" y="156.2">3</text>
<text x="163.6" y="160.1" transform="rotate(-90 163.6 160.1)">2</text>
<text x="166.5" y="156.2">1</text>
<text x="183" y="156.2">3</text>
<text x="186.4" y="160.1" transform="rotate(-90 186.4 160.1)">2</text>
<text x="189.4" y="156.2">1</text>
</g>
<text font-size="1.8" fill="#0000c2" x="181.6" y="175.2">https://github.com/savt22/poly-step-seq</text>
</svg>
